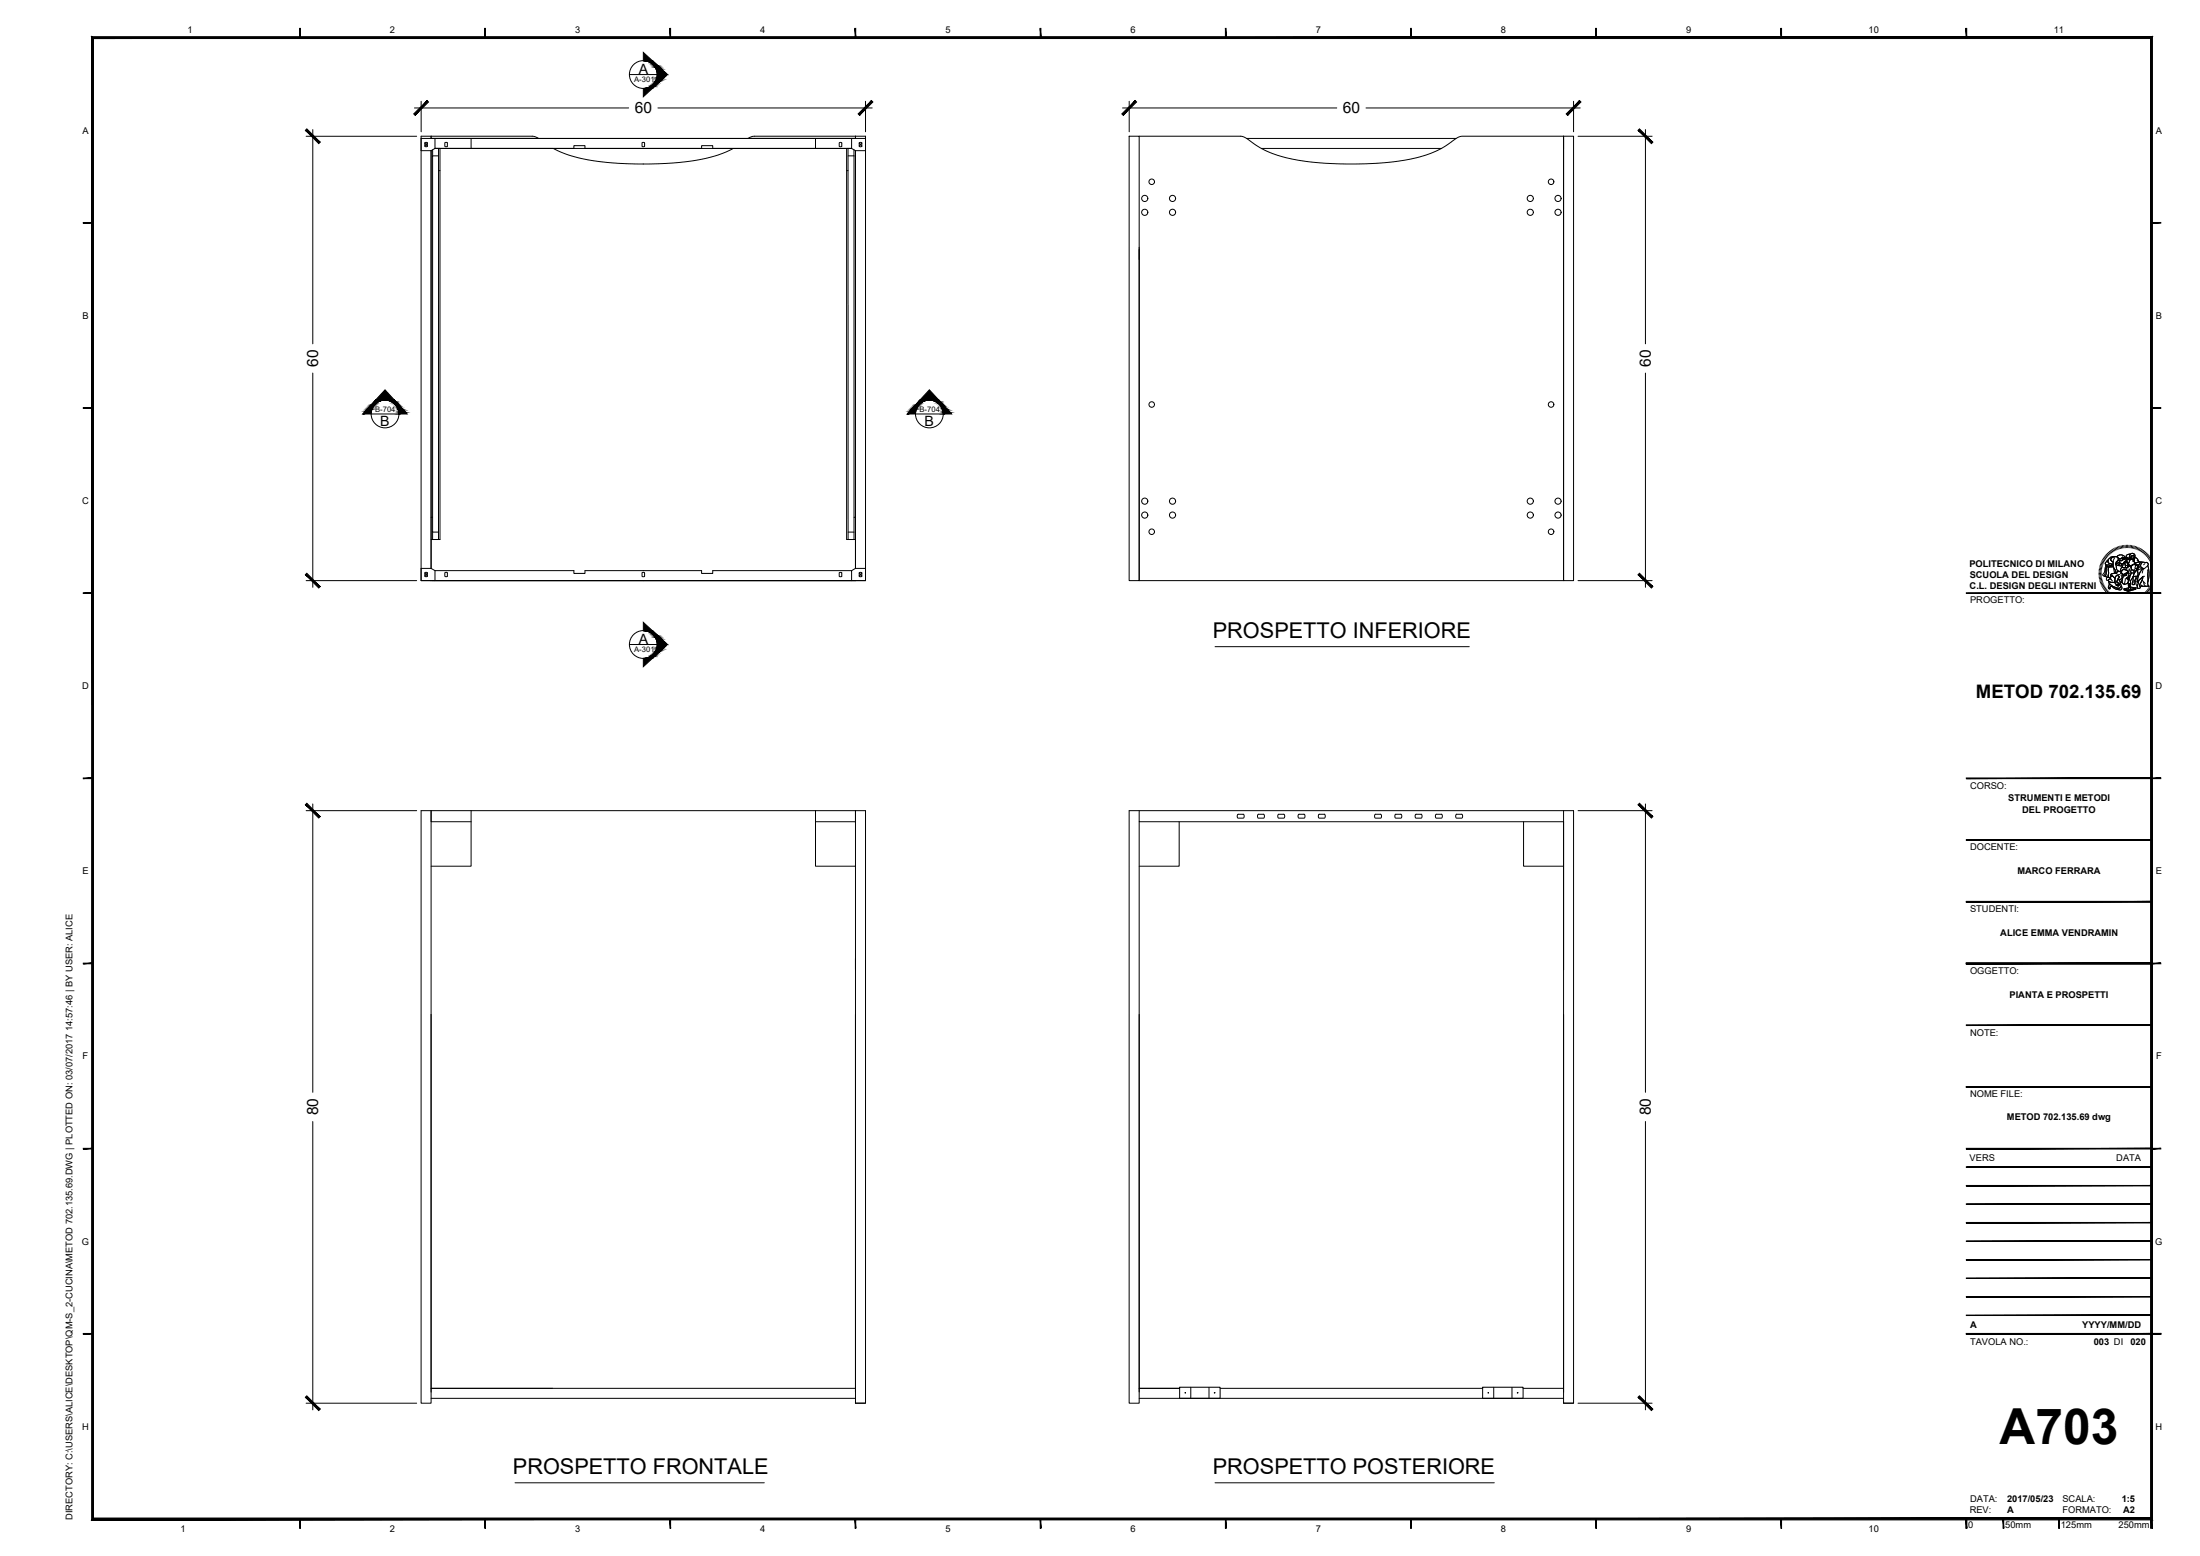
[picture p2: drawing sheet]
<svg xmlns="http://www.w3.org/2000/svg" width="594mm" height="420mm" viewBox="0 0 594 420" stroke-linecap="round" stroke-linejoin="round" font-family="sans-serif">
<!-- layer: A-FURN -->
<g fill="none" stroke="#000" stroke-width=".27">
<path d="M116.4 36.8v.6h29l-1.7-.6h-30v120h120v-120h-30l-1.7 .6h29v-.6M304.9 36.8h2.7v120h-2.7zM307.6 36.8h27.3a9.2 9.2 0 0 1 4.2 2.4 32.4 32.4 0 0 0 15.4 4.6l9.2 .5 8.4-.2a39.2 39.2 0 0 0 17.8-4.4l1.3-.9a7 7 0 0 1 3.7-2h27.3M336.6 37.4h56.6M422.2 36.8h2.7v120h-2.7zM422.2 36.8v120h-114.6v-90M116.4 40.7v112.8M117.5 40.1h31.9a45.2 45.2 0 0 0 18.2 4l9.9 .1 8.7-.7a34.4 34.4 0 0 0 11.8-3.4h32M231 40.7v112.8M340.6 40.1h48.6M113.7 218.9v160h2.7v-160M231 218.9v43"/>
<path d="M233.7 218.9v160h-2.7v-.3M304.9 218.9v160h2.7v-157M424.9 218.9v160h-2.7v-.3M116.4 233.9h10.8v-15h93v15h10.8M318.4 221.9v12h-10.8M411.4 221.9v12h10.8M231 258.9v120h2.7M116.4 273.9v102M231 273.9v102M307.6 273.9v102M422.2 261.9v-40v157h2.7M422.2 273.9v102"/>
<path d="M116.4 377.6h114.6M116.4 374.9h114.6M307.6 377.6h114.6M307.6 374.9h10.9M329.5 374.9h70.9M411.3 374.9h10.9"/>
<circle cx="309.1" cy="53.6" r=".83"/>
<circle cx="309.1" cy="57.3" r=".83"/>
<circle cx="311" cy="49.1" r=".75"/>
<circle cx="316.6" cy="53.6" r=".83"/>
<circle cx="316.6" cy="57.3" r=".83"/>
<circle cx="413.2" cy="57.3" r=".83"/>
<circle cx="413.2" cy="53.6" r=".83"/>
<circle cx="418.8" cy="49.1" r=".75"/>
<circle cx="420.7" cy="57.3" r=".83"/>
<circle cx="420.7" cy="53.6" r=".83"/>
<circle cx="311" cy="109.2" r=".75"/>
<circle cx="418.8" cy="109.2" r=".75"/>
<circle cx="309.1" cy="135.3" r=".83"/>
<circle cx="309.1" cy="139.1" r=".83"/>
<circle cx="316.6" cy="139.1" r=".83"/>
<circle cx="316.6" cy="135.3" r=".83"/>
<circle cx="413.2" cy="139.1" r=".83"/>
<circle cx="413.2" cy="135.3" r=".83"/>
<circle cx="420.7" cy="139.1" r=".83"/>
<circle cx="420.7" cy="135.3" r=".83"/>
<circle cx="311" cy="143.6" r=".75"/>
<circle cx="418.8" cy="143.6" r=".75"/>
</g>
<!-- layer: meccanismi -->
<g fill="none" stroke="#000" stroke-width=".27">
<path d="M114.8 38.5l.6 .1-.1 1-.6-.1zM117.5 37.4v2.7h37.5v-.8h3v.8M120.2 38.5l.6 .1-.1 1-.6-.1zM127.2 37.4v2.7M173.4 38.5l.6 .1v1l-.6-.1zM220.2 37.4v2.7M226.6 38.5l.7 .1-.1 1-.6-.1zM230 37.4v2.7h-1.4v105.6h2.4M232 38.5l.7 .1-.1 1-.6-.1zM116.8 40.5v1.6M117.5 40.1l-1.1 .6h-2.7v-3.3h120v3.3h-2.7l-1-.6h-37.5v-.8h-3v.8M117.5 40.1h1.3v105.6h-2.4"/>
<path d="M117.5 40.1h80.5M118.4 42.1h-1.6v101.6h1.6M118.4 46.1h.4M118.4 40.1v105.6M228.6 46.1h.4M229 40.1v105.6M229 42.1h1.6M230.6 40.5v1.6M230.6 42.1v103.6M116.4 139.7h.4M230.6 139.7h.4M114.8 154.6h.6l-.1 1.1-.6-.1z"/>
<path d="M116.8 143.7v2M117.5 156.8v-2.7h37.5v.7h3v-.7h31.5v.7h3v-.7h37.5v2.7M117.5 154.1l-1.1-.6h-2.7v3.3h120v-3.3h-2.7l-1 .6M120.1 154.6h.7l-.1 1.1-.6-.1zM173.4 154.6l.6 .1v1l-.6-.1zM226.7 154.6l.6 .1-.1 1-.6-.1zM229 143.7h1.6M232.1 154.6l.6 .1-.1 1-.6-.1zM113.7 218.9h13.5M116.4 218.9v3h10.8M220.2 218.9h13.5M231 218.9v3h-10.8"/>
<path d="M304.9 218.9h120M307.6 218.9v3h114.6v-3M334.2 219.9h1.5a.67 .67 0 0 1 0 1h-1.5l-.1-.5zM339.7 219.9h1.5a.65 .65 0 0 1 0 1h-1.5l-.1-.5zM345.2 219.9h1.5a.65 .65 0 0 1 0 1h-1.5l-.2-.4zM350.7 219.9h1.4a.67 .67 0 0 1 0 1h-1.4l-.2-.5zM356.1 219.9h1.5a.65 .65 0 0 1 0 1h-1.5l-.1-.5zM371.3 219.9h1.5a.65 .65 0 0 1 0 1h-1.5l-.1-.4zM376.8 219.9h1.5a.67 .67 0 0 1 0 1h-1.5l-.1-.5zM382.3 219.9h1.4a.65 .65 0 0 1 0 1h-1.4l-.2-.5zM387.7 220l1.5-.1a.65 .65 0 0 1 0 1h-1.4zM393.2 219.9h1.5a.65 .65 0 0 1 0 1h-1.5l-.1-.5z"/>
<path d="M318.5 374.6h11v3h-11zM321.5 374.6v3M326.5 374.6v3M400.4 374.6h10.9v3h-10.9zM403.4 374.6v3M408.3 374.6v3"/>
<circle cx="320.1" cy="376.1" r=".08"/>
<circle cx="328" cy="376.1" r=".08"/>
<circle cx="401.9" cy="376.1" r=".08"/>
<circle cx="409.8" cy="376.1" r=".08"/>
</g>
<!-- layer: G-ANNO-DIM -->
<g fill="none" stroke="#000" stroke-width=".27">
<path d="M82.7 36.8h29.8M84.5 35v57.8M111.9 29.2h57.9M113.7 27.4v8.2M170 20.1h7.5M177.7 29.2h57.8M233.7 27.4v8.2M303.1 29.2h57.9M304.9 27.4v8.2M368.9 29.2h57.8M424.9 27.4v8.2M426.1 36.8h20"/>
<path d="M444.3 35v57.8M84.5 100.7v57.9M100.2 111.8h7.5M247.2 111.8h7.5M444.3 100.7v57.9M82.7 156.8h29.8M426.1 156.8h20M170 174h7.5M328.1 174.6h68.6M82.7 218.9h29.8M84.5 217.1v77.9M426.1 218.9h20"/>
<path d="M444.3 217.1v77.9M84.5 302.8v77.9M444.3 302.8v77.9M82.7 378.9h29.8M426.1 378.9h20M139.1 400.4h67.3M328.1 400.4h75.4"/>
<circle cx="173.7" cy="20.1" r="3.8"/>
<circle cx="104" cy="111.8" r="3.8"/>
<circle cx="251" cy="111.8" r="3.8"/>
<circle cx="173.7" cy="174" r="3.8"/>
</g>
<!-- layer: viti -->
<path d="M114.7 38.6l.7 .9M115.4 38.6l-.7 .9M232 38.6l.7 .9M232.7 38.6l-.7 .9M114.7 154.7l.7 .9M115.4 154.7l-.7 .9M232 154.7l.7 .9M232.7 154.7l-.7 .9" fill="none" stroke="#000" stroke-width=".27"/>
<!-- layer: G-ANNO-DIM -->
<g fill="#000" stroke="#000" stroke-width=".27">
<path d="M173.7 14.2l2.5 2.2h-2.5zM174.1 23.9h2.1zM104 105.3l2.5 2.7h-5.1zM251 105.3l2.5 2.7h-5.1zM173.7 168.1l2.5 2.2h-2.5zM174.1 177.8h2.1z"/>
<path d="M173.7 16.4h2.5zM173.7 16.4h2.5z"/>
<path d="M174.1 16.4l2.1 .1zM174.1 16.4l2.1 .1z"/>
<path d="M174.5 16.5l1.9 .1zM174.5 16.5l1.9 .1z"/>
<path d="M174.9 16.6l1.6 .1zM174.9 16.6l1.6 .1z"/>
<path d="M175.2 16.7l1.5 .2-.2-.2zM175.2 16.7l1.5 .2h-1.1z"/>
<path d="M175.6 16.9l1.3 .2-.2-.2zM175.6 16.9l1.3 .2h-1z"/>
<path d="M175.9 17.1l1.3 .2-.3-.2zM175.9 17.1l1.3 .2h-1z"/>
<path d="M176.2 17.3l1.3 .3-.3-.3zM176.2 17.3l1.3 .3h-1z"/>
<path d="M176.5 17.6l1.3 .3-.3-.3zM176.5 17.6l1.3 .3h-1.1z"/>
<path d="M176.7 17.9l1.5 .4-.4-.4zM176.7 17.9l1.5 .4h-1.2z"/>
<path d="M177 18.3l1.6 .3-.4-.3zM177 18.3l1.6 .3h-1.5z"/>
<path d="M177.1 18.6l1.9 .4-.4-.4zM177.1 18.6l1.9 .4h-1.7z"/>
<path d="M177.3 19l2.1 .4-.4-.4zM177.3 19l2.1 .4h-2z"/>
<path d="M177.4 19.4l2.4 .3-.4-.3zM177.4 19.4l2.4 .3h-2.4z"/>
<path d="M177.4 19.7l2.8 .4-.4-.4zM177.4 19.7l2.8 .4h-2.7z"/>
<path d="M173.7 23.9h2.5zM173.7 23.9h2.5l-2.5 2.2z"/>
<path d="M174.5 23.8h1.7zM174.1 23.9h2.1z"/>
<path d="M174.9 23.7h1.5zM174.5 23.8h1.7z"/>
<path d="M175.2 23.6l1.2 .1 .1-.1zM174.9 23.7l.3-.1 1.2 .1z"/>
<path d="M175.6 23.4l.9 .2 .2-.2zM175.2 23.6l.4-.2 .9 .2z"/>
<path d="M175.9 23.2l.8 .2 .2-.2zM175.6 23.4l.3-.2 .8 .2z"/>
<path d="M176.2 22.9l.7 .3 .3-.3zM175.9 23.2l.3-.3 .7 .3z"/>
<path d="M176.5 22.6l.7 .3 .3-.3zM176.2 22.9l.3-.3 .7 .3z"/>
<path d="M176.7 22.3l.8 .3 .3-.3zM176.7 22.3l.8 .3h-1z"/>
<path d="M177 22l.8 .3 .4-.3zM177 22l.8 .3h-1.1z"/>
<path d="M177.1 21.7l1.1 .3 .4-.3zM177.1 21.7l1.1 .3h-1.2z"/>
<path d="M177.3 21.3l1.3 .4 .4-.4zM177.3 21.3l1.3 .4h-1.5z"/>
<path d="M177.4 20.9l1.6 .4 .4-.4zM177.4 20.9l1.6 .4h-1.7z"/>
<path d="M177.4 20.5l2 .4 .4-.4zM177.4 20.5l2 .4h-2z"/>
<path d="M177.5 20.1l2.3 .4 .4-.4zM177.5 20.1l2.3 .4h-2.4z"/>
<path d="M98 111.8l2.2-.4v.4zM98.3 111.4l-.3 .4 2.2-.4z"/>
<path d="M98.3 111.4l2-.4-.1 .4zM98.7 111l-.4 .4 2-.4z"/>
<path d="M98.7 111l1.7-.4-.1 .4zM99 110.6l-.3 .4 1.7-.4z"/>
<path d="M99 110.6l1.5-.3-.1 .3zM99.4 110.3l-.4 .3 1.5-.3z"/>
<path d="M99.4 110.3l1.3-.4-.2 .4zM99.7 109.9l-.3 .4 1.3-.4z"/>
<path d="M99.7 109.9l1.2-.3-.2 .3zM100 109.6l-.3 .3 1.2-.3z"/>
<path d="M100 109.6l1.2-.3-.3 .3zM100.3 109.3l-.3 .3 1.2-.3z"/>
<path d="M100.3 109.3l1.2-.3-.3 .3zM100.5 109l-.2 .3 1.2-.3z"/>
<path d="M100.5 109l1.3-.3-.3 .3zM100.8 108.7l-.3 .3 1.3-.3z"/>
<path d="M100.8 108.7l1.3-.2-.3 .2zM101 108.5l-.2 .2 1.3-.2z"/>
<path d="M101 108.5l1.4-.1-.3 .1zM101.1 108.4l-.1 .1 1.4-.1z"/>
<path d="M101.1 108.4l1.7-.2zM101.3 108.2l-.2 .2 1.7-.2z"/>
<path d="M101.3 108.2l1.9-.1zM101.4 108.1l-.1 .1 1.9-.1z"/>
<path d="M101.4 108.1l2.2-.1zM101.4 108h2.2z"/>
<path d="M101.4 108h2.6zM101.4 108h2.6z"/>
<path d="M104.4 108h2.1zM104 108h2.5z"/>
<path d="M104.7 108.1h1.9zM104.4 108h2.1z"/>
<path d="M105.1 108.2h1.6zM104.7 108.1h1.9z"/>
<path d="M105.5 108.4l1.2-.2 .1 .2zM105.1 108.2l.4 .2 1.2-.2z"/>
<path d="M105.8 108.5l1-.1 .2 .1zM105.5 108.4l.3 .1 1-.1z"/>
<path d="M106.2 108.7l.8-.2 .2 .2zM105.8 108.5l.4 .2 .8-.2z"/>
<path d="M106.5 109l.7-.3 .2 .3zM106.2 108.7l.3 .3 .7-.3z"/>
<path d="M106.8 109.3l.6-.3 .3 .3zM106.5 109l.3 .3 .6-.3z"/>
<path d="M107 109.6l.7-.3 .2 .3zM106.8 109.3l.2 .3 .7-.3z"/>
<path d="M107.2 109.9l.7-.3 .3 .3zM107 109.6l.2 .3 .7-.3z"/>
<path d="M107.4 110.3l.8-.4 .3 .4zM107.2 109.9l.2 .4 .8-.4z"/>
<path d="M107.5 110.6l1-.3 .4 .3zM107.4 110.3l.1 .3 1-.3z"/>
<path d="M107.6 111l1.3-.4 .3 .4zM107.5 110.6l.1 .4 1.3-.4z"/>
<path d="M107.7 111.4l1.5-.4 .4 .4zM107.6 111l.1 .4 1.5-.4z"/>
<path d="M107.7 111.8l1.9-.4 .3 .4zM107.7 111.4v.4l1.9-.4z"/>
<path d="M245 111.8l2.2-.4v.4zM245.3 111.4l-.3 .4 2.2-.4z"/>
<path d="M245.3 111.4l2-.4-.1 .4zM245.7 111l-.4 .4 2-.4z"/>
<path d="M245.7 111l1.7-.4-.1 .4zM246 110.6l-.3 .4 1.7-.4z"/>
<path d="M246 110.6l1.5-.3-.1 .3zM246.4 110.3l-.4 .3 1.5-.3z"/>
<path d="M246.4 110.3l1.3-.4-.2 .4zM246.7 109.9l-.3 .4 1.3-.4z"/>
<path d="M246.7 109.9l1.2-.3-.2 .3zM247 109.6l-.3 .3 1.2-.3z"/>
<path d="M247 109.6l1.2-.3-.3 .3zM247.3 109.3l-.3 .3 1.2-.3z"/>
<path d="M247.3 109.3l1.2-.3-.3 .3zM247.5 109l-.2 .3 1.2-.3z"/>
<path d="M247.5 109l1.3-.3-.3 .3zM247.8 108.7l-.3 .3 1.3-.3z"/>
<path d="M247.8 108.7l1.3-.2-.3 .2zM248 108.5l-.2 .2 1.3-.2z"/>
<path d="M248 108.5l1.4-.1-.3 .1zM248.1 108.4l-.1 .1 1.4-.1z"/>
<path d="M248.1 108.4l1.7-.2zM248.2 108.2l-.1 .2 1.7-.2z"/>
<path d="M248.2 108.2l2-.1zM248.3 108.1l-.1 .1 2-.1z"/>
<path d="M248.3 108.1l2.3-.1zM248.4 108h2.2z"/>
<path d="M248.4 108h2.6zM248.4 108h2.6z"/>
<path d="M251.4 108h2.1zM251 108h2.5z"/>
<path d="M251.7 108.1h1.9zM251.4 108h2.1z"/>
<path d="M252.1 108.2h1.6zM251.7 108.1h1.9z"/>
<path d="M252.5 108.4l1.2-.2 .1 .2zM252.1 108.2l.4 .2 1.2-.2z"/>
<path d="M252.8 108.5l1-.1 .2 .1zM252.5 108.4l.3 .1 1-.1z"/>
<path d="M253.2 108.7l.8-.2 .2 .2zM252.8 108.5l.4 .2 .8-.2z"/>
<path d="M253.5 109l.7-.3 .2 .3zM253.2 108.7l.3 .3 .7-.3z"/>
<path d="M253.8 109.3l.6-.3 .2 .3zM253.5 109l.3 .3 .6-.3z"/>
<path d="M254 109.6l.6-.3 .3 .3zM253.8 109.3l.2 .3 .6-.3z"/>
<path d="M254.2 109.9l.7-.3 .3 .3zM254 109.6l.2 .3 .7-.3z"/>
<path d="M254.4 110.3l.8-.4 .4 .4zM254.2 109.9l.2 .4 .8-.4z"/>
<path d="M254.5 110.6l1.1-.3 .3 .3zM254.4 110.3l.1 .3 1.1-.3z"/>
<path d="M254.6 111l1.3-.4 .3 .4zM254.5 110.6l.1 .4 1.3-.4z"/>
<path d="M254.7 111.4l1.5-.4 .4 .4zM254.6 111l.1 .4 1.5-.4z"/>
<path d="M254.7 111.8l1.9-.4 .3 .4zM254.7 111.4v.4l1.9-.4z"/>
<path d="M173.7 177.8h2.5zM173.7 177.8h2.5l-2.5 2.2z"/>
<path d="M173.7 170.3h2.5zM173.7 170.3h2.5z"/>
<path d="M174.1 170.3l2.1 .1zM174.1 170.3l2.1 .1z"/>
<path d="M174.5 170.4l1.9 .1zM174.5 170.4l1.9 .1z"/>
<path d="M174.5 177.7h1.7zM174.1 177.8h2.1z"/>
<path d="M174.9 170.5l1.6 .1zM174.9 170.5l1.6 .1z"/>
<path d="M174.9 177.6h1.5zM174.5 177.7h1.7z"/>
<path d="M175.2 170.6l1.5 .2-.2-.2zM175.2 170.6l1.5 .2h-1.1z"/>
<path d="M175.2 177.5l1.2 .1 .1-.1zM174.9 177.6l.3-.1 1.2 .1z"/>
<path d="M175.6 170.8l1.3 .2-.2-.2zM175.6 170.8l1.3 .2h-1z"/>
<path d="M175.6 177.3l.9 .2 .2-.2zM175.2 177.5l.4-.2 .9 .2z"/>
<path d="M175.9 171l1.3 .3-.3-.3zM175.9 171l1.3 .3h-1z"/>
<path d="M175.9 177.1l.8 .2 .2-.2zM175.6 177.3l.3-.2 .8 .2z"/>
<path d="M176.2 171.3l1.3 .2-.3-.2zM176.2 171.3l1.3 .2h-1z"/>
<path d="M176.2 176.8l.7 .3 .3-.3zM175.9 177.1l.3-.3 .7 .3z"/>
<path d="M176.5 171.5l1.3 .3-.3-.3zM176.5 171.5l1.3 .3h-1.1z"/>
<path d="M176.5 176.5l.7 .3 .3-.3zM176.5 176.5l.7 .3h-1z"/>
<path d="M176.7 171.8l1.5 .4-.4-.4zM176.7 171.8l1.5 .4h-1.2z"/>
<path d="M176.7 176.2l.8 .3 .3-.3zM176.7 176.2l.8 .3h-1z"/>
<path d="M177 172.2l1.6 .3-.4-.3zM177 172.2l1.6 .3h-1.5z"/>
<path d="M177 175.9l.8 .3 .4-.3zM177 175.9l.8 .3h-1.1z"/>
<path d="M177.1 172.5l1.9 .4-.4-.4zM177.1 172.5l1.9 .4h-1.7z"/>
<path d="M177.1 175.6l1.1 .3 .4-.3zM177.1 175.6l1.1 .3h-1.2z"/>
<path d="M177.3 172.9l2.1 .4-.4-.4zM177.3 172.9l2.1 .4h-2z"/>
<path d="M177.3 175.2l1.3 .4 .4-.4zM177.3 175.2l1.3 .4h-1.5z"/>
<path d="M177.4 173.3l2.4 .3-.4-.3zM177.4 173.3l2.4 .3h-2.4z"/>
<path d="M177.4 174.8l1.6 .4 .4-.4zM177.4 174.8l1.6 .4h-1.7z"/>
<path d="M177.4 173.6l2.8 .4-.4-.4zM177.4 173.6l2.8 .4h-2.7z"/>
<path d="M177.4 174.4l2 .4 .4-.4zM177.4 174.4l2 .4h-2z"/>
<path d="M177.5 174l2.3 .4 .4-.4zM177.5 174l2.3 .4h-2.4z"/>
</g>
<!-- layer: G-ANNO-LOGO -->
<g fill="none" stroke="#000" stroke-width=".27">
<path d="M566.8 154.8h.6M566.8 154.5h.6M566.8 154.1l.7 .1M566.8 153.8l.7 .1M566.9 153.4l.7 .1M567 153.1l.6 .1M567.1 152.7l.6 .2M567.2 152.4l.6 .2M567.3 152l.6 .3M567.4 151.7l.6 .3M567.4 155.2h-.6M567.5 155.5h-.7"/>
<path d="M567.5 155.8l-.7 .1M567.5 156.1l-.6 .2M567.6 151.4l.6 .3M567.6 156.5l-.6 .1M567.7 156.8l-.7 .2M567.7 151.1l.6 .3M567.8 157.1l-.7 .2M567.9 157.4l-.6 .2M567.9 150.8l.6 .3M568 157.7l-.6 .3M568.1 150.5l.6 .4M568.2 158l-.6 .3"/>
<path d="M568.3 158.3l-.6 .3M568.3 150.2l.6 .4M568.5 158.6l-.6 .3M568.6 149.9l.5 .5M568.6 152.5l1.4 .3 .6-.4v.2a.31 .31 0 0 1 0 .5 .31 .31 0 0 1-.5 0h-.1a1.03 1.03 0 0 1-1.4-.5zM568.7 152.5v.4M568.7 158.8l-.6 .4M568.8 149.6l.5 .5M568.8 153l-.2 .5-.2 1.3-.3 .7 .4 .2M568.9 159.1l-.6 .4M568.9 151.5l.4-.3-.1 .5 .2 .3 1.1 .4-.5 .4-1.2-.2-.3-.5zM569.1 149.4l.4 .5"/>
<path d="M569.1 159.3l-.6 .5M569.1 153l.4 .1-.2 .4v2.3l-.3 .1-.5-.3 .2-.8 .1-1.2zM569.1 153l-.3 .6-.1 1.5-.2 .6 .7 .2M569.3 151.2l-.8 .8v.3l.3 .3h.8a.51 .51 0 0 0 .8-.1l.2-.1M569.3 159.6l-.5 .4M569.3 149.1l.5 .6M569.3 156.6l.2 .4 .4 .2 1.2-.1M569.4 151l.6-.6 1.3-.1-1.1 .4a.65 .65 0 0 0 .4 1l-.1 .7-1-.3-.3-.4zM569.5 157v.5l.7 .6 2 .9M569.5 157l.5 .2 .8 .1a.32 .32 0 0 1 .4 0 .32 .32 0 0 1 .1 .4l.2 .2v.2l.2-.2 .3 .3-.2-.5 .4 .4-.2-.4 .4 .1-.8-.7 .3-.7 .4 .2 .5 1.5-.2 .5-.2 .2h-.6l-1.3-.5-.9-.7zM569.5 159.8l-.5 .5M569.5 153.1l1.2-.1 .6 1.2-.1 .5-1.2 .4v.4l.2 .1-.2 .1a.25 .25 0 0 1-.1 .4 .25 .25 0 0 1-.4-.2l-.2-.4v-2z"/>
<path d="M569.5 153.1l-.2 .6v2.1M569.6 148.9l.4 .5M569.6 157.6l.9 .7 1.3 .5h.6l.4-.6 .1 .8-.3 .3-1.2-.2-1.3-.8-.4 .3 .2 .2-.1 .2h-.3l-.2-.4zM569.6 157.6l-.3 .9 .3 .5 .3-.2-.2-.2 .4-.3 1.3 .8 1.3 .2 .3-.3-.2-.8M569.8 156.1l-.7-.2-.3 .2v.5l.3 .1 .5-.3h.4l.5 .5M569.9 148.7l.4 .5M570 155.7l.4-.2 .1 .1a.81 .81 0 0 1 .6 1v.5l-.2 .2-.9-.1-.5-.2-.2-.4 .7-.2-.2-.3zM570 155.1l1.2-.4 .3 .1 .2-.4 .5-.1 .7 .3 .4 1.1-.2 .4-.9 .5-.3-.2 .4-.5-.2-.3-.5-.3-.5 .8-.7-.6h-.4zM570.2 148.5l.3 .6M570.3 150.6l1.3-.2a.89 .89 0 0 1-.1 1.5l-.3 .4 .4 1.4 .6 .6-.5 .1-.3 .4-.2-.2 .1-.4-.6-1.2-.1-1.3-.3-.1a.54 .54 0 0 1-.3-.5 .54 .54 0 0 1 .3-.5zM570.4 155.4l.7 .7M570.4 155.5l-.5 .4 .1 .5"/>
<path d="M570.5 148.3l.3 .6M570.7 153h-2l-.4 1.5-.5 .7 .3 .3M570.8 148.1l.3 .6M570.8 153.4l.2 1.4M571 150.6l-.4 .8v1.2l.7 1.6-.1 .4 .3 .2 .2-.4 .5-.1-.6-.4-.4-1.6 .8-1.3-.4-.6h-1.6l-.7 .6-.1 .7 .2 .3 1.1 .4M571.1 148l.3 .6M571.2 154.7l-1.1 .3-.1 .5 .2 .1M571.3 150.3l-1.1 .4a.53 .53 0 0 0-.1 .6 .53 .53 0 0 0 .5 .3M571.4 147.8l.3 .6M571.5 155.5l.2-.1 .6 .4-.7 1.3 .8 .7-.4-.1 .1 .5-.3-.5 .2 .6-.3-.4-.2 .2v-.2l-.4-.6v-1.1zM571.5 152.2l.8-.3 .3 .2-.4 .1 .2 .5h-.6zM571.5 151.6l1-.3-.1 .5-1.1 .5z"/>
<path d="M571.6 152.2l.2 .5h.6M571.7 150.4l.7-.6 1 .2 .3 .4-.1 .3-.5-.3-.4 .4-.7-.1M571.8 147.7l.2 .6M571.8 150.1l.6-.3h.6l.5 .3 .3 .4-.3 .2-.4-.3v.2l-.7 .3-.7-.5zM572 150.7l.6 .2 .6-.5 .3 .2-.2 .6-.4 .2-.5-.2-.5 .2zM572.1 147.6l.2 .6M572.2 154.3l.6 .2 .4 .6 .1 .7-.4 .4M572.3 156.6l.5 1.6-.4 .6h-.6M572.3 152.2h.8l-.2 .1v.4l-.3 .1-.4-.2zM572.3 151.9l.3 .2M572.4 151.6v.2l-1.1 .5M572.4 155.1l-.8 .2"/>
<path d="M572.4 147.5l.2 .6M572.5 151.3l-.4 .5M572.6 154.8l.7 .5M572.7 152.1l-.4 .1-.1 .4 .5 .2 .2-.5 .2-.1-.6 .1M572.7 155.3l.3 .5-.2 .4-.5 .4-.4-.2M572.8 154.5v-.3l.6-.4 1 .2 .2 .7-1.4 .4 .6 .4 .4-.3 .5-.7-.3-.5-1.1-.2-.5 .7-.2-.1 .2-1.1 .3-.2 .2 .2h1.1l.5-.4v-.3l.6 .2 .1 1-.3 .5 .2 .6-.3 .5-.4 .1-.2 .6h-.4l.3 .3 .3-.1-.1 .4 .2-.2-.2 1.1-1.1 .2-.8-.7 .3-.6 .2-1.1M572.8 147.4l.1 .6M572.8 154.2l.6-.4h.6l.5 .5a.32 .32 0 0 1 0 .4 .32 .32 0 0 1-.4 .1l-1 .4zM572.8 157.1l.8 .7M573 151.2v.1M573.1 150.8l.2 .1M573.1 153.1l-.4 .6-.1 .7"/>
<path d="M573.1 156.5v.9M573.1 147.3l.1 .7M573.1 150.9h.1M573.2 155.1l1.2-.4-.2 .5-.4 .3zM573.2 155.9l-.2 .9-.5 .5M573.5 151l.4-.2 .4 .2v-.2l.2 .4-.4 .1zM573.5 151.9l.3-.2h.6l.5 1.2-.1 .2-.3-.2 .1-.8-.6-.4-.3 .3 .2 1.3h-.6l-.3-.3zM573.5 147.3l.1 .6M573.5 150.7l-.2 .5-.4 .2-.5-.2-.5 .2M573.6 159l2-.4 1.1 .2-2 .6zM573.6 159l1.1 .4v.3l-1.1-.4zM573.8 151.8l.4-.1 .4 .4v.9l-.2 .3h-.5z"/>
<path d="M573.8 147.2l.1 .7M573.9 150.8l.1-.3h.4l.4 .4-.3 .3M573.9 155.3h.1M573.9 156.2l-.3 1.6 1-.2M573.9 150.6h.6l.2 .4-.2 .2-.2-.4h-.4zM574 154.9l.1 .1M574 155.2l.1 .1M574.1 155h-.1M574.1 152h.1M574.2 152l-.2 .1M574.2 147.2v.7M574.3 151l-.4-.2-.4 .2 .6 .3 .4-.1-.2-.4v.2"/>
<path d="M574.3 156l.3 .1 .2-.6 .4-.1-.4 1.3v-.4l-.3 .1zM574.3 153.3v.7M574.4 154.8l-.2 .4-.4 .3-.4-.3M574.4 151.8l.2 .3-.1 .1M574.5 152l-.3-.3-.4 .2 .2 1-.2 .4h-.5l-.2-.3 .3-1 .3-.3 .5-.1 .4 .3 .4 1-.3 .1-.2-.3M574.5 147.2v.7M574.6 152.3l-.2 .1M574.6 152.1l.1 .3a.44 .44 0 0 1-.3 .4 .44 .44 0 0 1-.5-.2M574.6 153l-.2 .3h-.5M574.7 159.4l2-.6v.3l-2 .6zM574.7 159.4v.3M574.7 151h.2l.1 .4-.2 .8"/>
<path d="M574.8 155.6h.1M574.8 156.2l-.1 .5 .2-.2M574.8 150.6l.1 .4M574.9 152.6l-.2-.5 .3-.4v-.6l-.3-.1v-.3l-.5-.3-.1-.2 .3-.4 .5-.2a.21 .21 0 0 1 .4 .1 .2 .2 0 0 1-.2 .3v1.2l.2-.1v-.4l.3 .3 .5-.1-.1 .6 .2-.1 .2 .4a.26 .26 0 0 1 .2 .3 .26 .26 0 0 1-.3 .3l-.8 .4M574.9 147.2v.7M575 155.9l-.2 .3v-.3M575 153.6l-.2 1.4M575 152.8l.4 .2M575 157.6h.2l.2 1-.3-.5-.4 .7zM575.1 154.8l-.4 .3v.5M575.2 155.4l-.4 .2-.2 .5h-.4l.3 .3 .3-.1M575.2 153.7l-.4 .8"/>
<path d="M575.3 147.2l-.1 .7M575.3 149.7h-.8l-.3 .4v.3M575.3 149.6l.7-.1 .5 .5v.7l-.4 .9v-.7l.3-.4-.3-.6-.6 .2-.2 1-.2 .1-.1-.8zM575.3 149.6l.7-.2 .5 .6v.7l-.4 .9v-.7l.3-.5-.3-.5-.5 .2-.3 1-.2 .1-.1-.8zM575.4 150.7l.2 .3 .5-.1M575.5 152.8l1-.4 .9 .2 .2 .3-.2 .6-.7 .7-.5 .1-.7-.8zM575.5 150.4l.3 .1M575.5 150.1l.6-.2 .3 .6-.3 .4-.6 .1-.2-.3zM575.5 154.8l.9-.2-.5 1.3-.6 .9-.1 .9a.37 .37 0 0 0-.3 .1 .37 .37 0 0 0-.1 .4l-.2-.9zM575.5 154.8l-.9 2.5 .2 .9 .4-.6 .2 1.4-.3-.9-.4 1 .1-.9M575.6 150.9h.1M575.6 153.8l-.2 .4 .1 .6 .9-.2 .5-.6"/>
<path d="M575.6 147.3l-.1 .7M575.6 150.5h.1M575.7 150.8h.1M576 147.4l-.2 .6M576 150.6l.2 .1M576 150.6v.1M576.1 155.7h.2a.38 .38 0 0 1 .5 .1 .38 .38 0 0 1-.1 .5l-.4 .7 .2 .7-.7 .1zM576.2 151.4l.4 .7M576.3 153.9h.1M576.3 147.4l-.2 .7M576.4 152.3l.9-.5 .9-.1-.7 1zM576.4 154.6l-.5 1.3-.6 .9-.1 .9"/>
<path d="M576.5 153.8l-.3 .1M576.5 150.4l.7 .6 .5 .7-.4 .1a.6 .6 0 0 1-.7 .2 .6 .6 0 0 1-.4-.6zM576.5 150.4l.6 .5 .3 .5M576.5 154.1l-.1 .1M576.7 147.5l-.2 .7M576.7 158.8v.3l-2 .6-1.1-.4v-.3l1.1 .4 2-.6a5.9 5.9 0 0 0-3.1 .2M576.8 155.7l-.1 .7-.4 .5 .2 .8-.3 .2-.5-.2 .3-1.9M577 147.7l-.2 .6M577 153.8h.3l-.1 1.8-1.2 .1 .4-1.1zM577.1 153.5l-.1 .4M577.1 152.5l.3 .1 .2 .3M577.1 151.3l.5 .4"/>
<path d="M577.2 155.6l-1.2 .1M577.2 157l-.1 .2 .3 .2M577.3 147.8l-.2 .6M577.3 153.8v1.7l-.6 1.4 .2 1 .3 .3M577.5 156.7l1.1-1-.1 .9-.7 1.3 .2 .7-.3 .3h-.6v-.2zM577.5 152.7l.4-.6 .4-.4 1.4 .2 .4 .5-.3 .5-1.1 .8-.5-.2-.6-.6M577.6 152.9l-1 1.3h-.4l-.6-.4v-.8l.3-.4 .7-.1 .2 .2-.3 .4 .1 .5 .6-.4-.1-.7-1.1-.1-.5 .4v.5M577.6 154.5v.5M577.7 147.9l-.3 .6M578 148.1l-.3 .6M578 153.7l-.8 .1M578.1 157.9l.6 .4"/>
<path d="M578.3 148.3l-.4 .5M578.3 151.7l-1.1 .2-.9 .4M578.5 156.7l.8 .9M578.5 153.7l-.9 1.6-.5 1.8 1.5-1.4 .5-.1M578.6 151.8l-.5 .6v.5l.3 .4 .6 .2M578.6 151.8l.7 .2 .3-.2 .5 .4-.1 .5 .3 1.5v1.5l-.3 1.8 .2 .8h-1.9a.47 .47 0 0 1-.6-.3 .47 .47 0 0 1 .4-.6l.5-1.7-1.5 1.4 .5-1.8a1.99 1.99 0 0 1 1.3-1.7l-.8-.7 .1-.6zM578.6 148.4l-.4 .6M578.6 155.7l-.1 .9-.7 1.3 .2 .7-.4 .3h-.5v-.2l.4-2M578.7 153.7l-.2 1M578.9 157.2l.1 .7 .5 .4M578.9 148.6l-.4 .6M579.1 152.2l-.2 .3"/>
<path d="M579.2 148.9l-.5 .5M579.2 159.9l.5 .5M579.4 159.7l.5 .5M579.4 149.1l-.4 .5M579.7 159.5l.5 .4M579.7 149.3l-.5 .5M579.9 159.2l.5 .4M579.9 153.9l.1 3.3M580 149.6l-.5 .5M580 152.7l.3 2.5-.3 2.4 .2 .7-2.4-.1M580.1 159l.5 .4M580.2 149.8l-.5 .5"/>
<path d="M580.2 158.7l.6 .4M580.4 158.4l.6 .4M580.4 150.1l-.5 .4M580.6 158.1l.6 .4M580.6 150.4l-.5 .4M580.7 157.8l.6 .3M580.8 150.7l-.5 .4M580.9 157.5l.6 .3M581 157.3l.6 .2M581 151l-.6 .3M581.1 156.9l.6 .2M581.2 156.6l.6 .2"/>
<path d="M581.2 151.3l-.6 .3M581.2 156.3l.7 .1M581.3 156l.7 .1M581.3 155.7h.7M581.4 151.6l-.7 .3M581.4 155.3l.7 .1M581.4 155.1h.7M581.5 152l-.6 .2M581.6 152.3l-.6 .2M581.7 152.6l-.6 .2M581.8 153l-.6 .1M581.9 153.3l-.6 .2"/>
<path d="M582 153.7l-.7 .1M582 154l-.7 .1M582.1 154.4h-.7M582.1 154.7l-.7 .1M569.7 160l-.4 .5M570 160.3l-.5 .5M570.2 160.5l-.4 .5M570.5 160.6l-.4 .6M570.8 160.8l-.4 .6M571.1 161l-.4 .6M571.3 161.1l-.3 .6M571.6 161.3l-.2 .6"/>
<path d="M571.9 161.4l-.2 .6M572.2 161.5l-.2 .6M572.6 161.6l-.2 .6M572.9 161.7l-.2 .6M573.2 161.7l-.1 .7M573.5 161.8l-.1 .7M573.8 161.8v.7M574.2 161.8l-.1 .7M574.5 161.8v.7M574.8 161.8l.1 .7M575.1 161.8l.1 .7M575.5 161.8l.1 .6"/>
<path d="M575.8 161.7l.1 .7M576.1 161.6l.2 .7M576.4 161.5l.2 .7M576.7 161.5l.2 .6M577 161.3l.3 .7M577.3 161.2l.3 .6M577.6 161.1l.3 .6M577.9 160.9l.3 .6M578.2 160.7l.3 .6M578.4 160.6l.4 .5M578.7 160.4l.4 .5M579 160.2l.4 .5"/>
</g>
<!-- layer: G-ANNO-TTLB -->
<g fill="#fff" stroke="#fff" stroke-width=".27">
<path d="M556 160.2l30.7 4.3-5.7-4.3zM556 160.2l30.7 4.3h-30.7z"/>
<path d="M581 145.6h5.7l-5.7 14.6zM586.7 145.6l-5.7 14.6 5.7 4.3z"/>
</g>
<path d="M556 160.2h25v-14.6h5.7v18.9h-30.7z" fill="none" stroke="#fff" stroke-width=".27"/>
<g fill="#000" stroke="#000" stroke-width=".27">
<path d="M80.9 7.7l.2 2.5v-2.5zM80.9 7.7l.2 2.5h-.2z"/>
<path d="M130.9 7.7l.2 2.5v-2.5zM130.9 7.7l.2 2.5h-.2z"/>
<path d="M180.9 7.7l.2 2.5v-2.5zM180.9 7.7l.2 2.5h-.2z"/>
<path d="M230.9 7.7l.2 2.5v-2.5zM230.9 7.7l.2 2.5h-.2z"/>
<path d="M280.9 7.7l.2 2.5v-2.5zM280.9 7.7l.2 2.5h-.2z"/>
<path d="M330.9 7.7l.2 2.5v-2.5zM330.9 7.7l.2 2.5h-.2z"/>
<path d="M380.9 7.7l.2 2.5v-2.5zM380.9 7.7l.2 2.5h-.2z"/>
<path d="M430.9 7.7l.2 2.5v-2.5zM430.9 7.7l.2 2.5h-.2z"/>
<path d="M480.9 7.7l.2 2.5v-2.5zM480.9 7.7l.2 2.5h-.2z"/>
<path d="M530.9 7.7l.2 2.5v-2.5zM530.9 7.7l.2 2.5h-.2z"/>
<path d="M25.2 10.4h555.5l.5-.5zM24.8 9.9h556.4l-556 .5zM24.8 9.9l.4 400v-399.5zM24.8 9.9l.4 400-.4 .5zM25.2 409.9l-.4 .5 555.9-.5zM24.8 410.4l555.9-.5 .5 .5zM580.7 10.4v399.5l.5 .5zM580.7 10.4l.5-.5v400.5z"/>
<path d="M22.5 60.3h2.5v-.2zM22.5 60.1h2.5l-2.5 .2z"/>
<path d="M581 60.3h2.5v-.2zM581 60.1h2.5l-2.5 .2z"/>
<path d="M22.5 110.3h2.5v-.2zM22.5 110.1h2.5l-2.5 .2z"/>
<path d="M581 110.3h2.5v-.2zM581 110.1h2.5l-2.5 .2z"/>
<path d="M22.5 160.3h2.5v-.2zM22.5 160.1h2.5l-2.5 .2z"/>
<path d="M531 160.3h50v-.2zM531 160.1h50l-50 .2z"/>
<path d="M581 160.3h2.5v-.2zM581 160.1h2.5l-2.5 .2z"/>
<path d="M22.5 210.3h2.5v-.2zM22.5 210.1h2.5l-2.5 .2z"/>
<path d="M531 210.3h50v-.2zM531 210.1h50l-50 .2z"/>
<path d="M581 210.3h2.5v-.2zM581 210.1h2.5l-2.5 .2z"/>
<path d="M531 226.9h50v-.2zM531 226.7h50l-50 .2z"/>
<path d="M531 243.4v.2l50-.2zM531 243.6l50-.2v.2z"/>
<path d="M531 243.6h50v-.2zM531 243.4h50l-50 .2z"/>
<path d="M22.5 260.2h2.5v-.1zM22.5 260.1h2.5l-2.5 .1z"/>
<path d="M531 260.1v.1l50-.1zM531 260.2l50-.1v.1z"/>
<path d="M531 260.1v.1l50-.1zM531 260.2l50-.1v.1z"/>
<path d="M531 276.7v.2l50-.2zM531 276.9l50-.2v.2z"/>
<path d="M531 260.1v.1l50-.1zM531 260.2l50-.1v.1z"/>
<path d="M531 260.1v.1l50-.1zM531 260.2l50-.1v.1z"/>
<path d="M581 260.2h2.5v-.1zM581 260.1h2.5l-2.5 .1z"/>
<path d="M531 293.4v.2l50-.2zM531 293.6l50-.2v.2z"/>
<path d="M531 293.4v.2l50-.2zM531 293.6l50-.2v.2z"/>
<path d="M22.5 310.3h2.5v-.2zM22.5 310.1h2.5l-2.5 .2z"/>
<path d="M531 315.1h50zM531 315.2l50-.1z"/>
<path d="M531 310.1v.2l50-.2zM531 310.3l50-.2v.2z"/>
<path d="M581 310.3h2.5v-.2zM581 310.1h2.5l-2.5 .2z"/>
<path d="M531 335.1h50zM531 335.2l50-.1z"/>
<path d="M531 330.1h50zM531 330.2l50-.1z"/>
<path d="M531 325.1h50zM531 325.2l50-.1z"/>
<path d="M531 320.1h50zM531 320.2l50-.1z"/>
<path d="M531 355.1h50zM531 355.2l50-.1z"/>
<path d="M531 350.1h50zM531 350.2l50-.1z"/>
<path d="M531 345.1h50zM531 345.2l50-.1z"/>
<path d="M531 340.1h50zM531 340.2l50-.1z"/>
<path d="M22.5 360.2h2.5v-.1zM22.5 360.1h2.5l-2.5 .1z"/>
<path d="M531 360.1v.1l50-.1zM531 360.2l50-.1v.1z"/>
<path d="M531 360.1v.1l50-.1zM531 360.2l50-.1v.1z"/>
<path d="M581 360.2h2.5v-.1zM581 360.1h2.5l-2.5 .1z"/>
<path d="M581 360.2h2.5v-.1zM581 360.1h2.5l-2.5 .1z"/>
<path d="M581 360.2h2.5v-.1zM581 360.1h2.5l-2.5 .1z"/>
<path d="M80.9 410.2l.2 2.5v-2.5zM80.9 410.2l.2 2.5h-.2z"/>
<path d="M130.9 410.2l.2 2.5v-2.5zM130.9 410.2l.2 2.5h-.2z"/>
<path d="M180.9 410.2l.2 2.5v-2.5zM180.9 410.2l.2 2.5h-.2z"/>
<path d="M230.9 410.2l.2 2.5v-2.5zM230.9 410.2l.2 2.5h-.2z"/>
<path d="M280.9 410.2l.2 2.5v-2.5zM280.9 410.2l.2 2.5h-.2z"/>
<path d="M330.9 410.2l.2 2.5v-2.5zM330.9 410.2l.2 2.5h-.2z"/>
<path d="M380.9 410.2l.2 2.5v-2.5zM380.9 410.2l.2 2.5h-.2z"/>
<path d="M430.9 410.2l.2 2.5v-2.5zM430.9 410.2l.2 2.5h-.2z"/>
<path d="M480.9 410.2l.2 2.5v-2.5zM480.9 410.2l.2 2.5h-.2z"/>
<path d="M530.9 410.2v2.5h.2zM530.9 410.2h.2v2.5z"/>
<path d="M530.9 410.2l.2 2.5v-2.5zM530.9 410.2l.2 2.5h-.2z"/>
<path d="M540.9 410.2l.2 2.5v-2.5zM540.9 410.2l.2 2.5h-.2z"/>
<path d="M555.9 410.2l.2 2.5v-2.5zM555.9 410.2l.2 2.5h-.2z"/>
<path d="M580.7 410.2l.5 2.5v-2.5zM580.7 410.2l.5 2.5h-.5z"/>
</g>
<!-- layer: 0 -->
<g fill="#000" stroke="#000" stroke-width=".27">
<path d="M82.5 35.2l3.6 3.6 .4-.4zM82.5 35.2l.4-.4 3.6 3.6z"/>
<path d="M115.3 27.2l-3.2 3.9 3.6-3.6zM111.7 30.8l3.6-3.6-3.2 3.9z"/>
<path d="M231.7 30.8l.4 .3 3.2-3.9zM235.3 27.2l.4 .3-3.6 3.6z"/>
<path d="M306.5 27.2l-3.2 3.9 3.6-3.6zM306.5 27.2l-3.2 3.9-.4-.3z"/>
<path d="M426.5 27.2l-3.6 3.6 .4 .3zM426.5 27.2l.4 .3-3.6 3.6z"/>
<path d="M442.3 35.2l3.6 3.6 .4-.4zM442.3 35.2l.4-.4 3.6 3.6z"/>
<path d="M82.9 154.8l-.4 .4 4 3.2zM82.5 155.2l4 3.2-.4 .4z"/>
<path d="M442.7 154.8l-.4 .4 4 3.2zM442.3 155.2l4 3.2-.4 .4z"/>
<path d="M82.5 217.3l3.6 3.6 .4-.4zM82.9 216.9l3.6 3.6-4-3.2z"/>
<path d="M442.3 217.3l3.6 3.6 .4-.4zM442.7 216.9l3.6 3.6-4-3.2z"/>
<path d="M82.9 376.9l-.4 .4 4 3.2zM82.5 377.3l4 3.2-.4 .4z"/>
<path d="M442.7 376.9l-.4 .4 4 3.2zM442.3 377.3l4 3.2-.4 .4z"/>
</g>
<!-- layer: G-ANNO-DIM -->
<g fill="#fff" stroke="#fff" stroke-width=".27">
<path d="M82.6 94.3v4.9h3.7zM82.6 94.3h3.7v4.9z"/>
<path d="M171.3 27.3v3.7l4.9-3.7zM171.3 31l4.9-3.7v3.7z"/>
<path d="M362.5 27.3v3.7l4.9-3.7zM362.5 31l4.9-3.7v3.7z"/>
<path d="M442.5 94.3v4.9h3.7zM442.5 94.3h3.7v4.9z"/>
<path d="M82.6 296.5v4.8h3.7zM82.6 296.5h3.7v4.8z"/>
<path d="M442.5 296.5v4.8h3.7zM442.5 296.5h3.7v4.8z"/>
</g>
<text font-size="13.4" x="540" y="390">A703</text>
<g font-size="5.9">
<text x="327.5" y="172.3">PROSPETTO INFERIORE</text>
<text x="138.5" y="398">PROSPETTO FRONTALE</text>
<text x="327.5" y="398">PROSPETTO POSTERIORE</text>
</g>
<text font-size="5" x="533.6" y="188.4">METOD 702.135.69</text>
<g font-size="4.2">
<text x="171.4" y="30.6">60</text>
<text x="362.6" y="30.6">60</text>
<text x="85.9" y="99.1" transform="rotate(-90 85.9 99.1)">60</text>
<text x="445.8" y="99.1" transform="rotate(-90 445.8 99.1)">60</text>
<text x="85.9" y="301.2" transform="rotate(-90 85.9 301.2)">80</text>
<text x="445.8" y="301.2" transform="rotate(-90 445.8 301.2)">80</text>
</g>
<g font-size="3.8">
<text x="172.5" y="20">A</text>
<text x="102.7" y="114.9">B</text>
<text x="249.7" y="114.9">B</text>
<text x="172.5" y="173.9">A</text>
</g>
<g font-size="2.5">
<text x="50.6" y="9">1</text>
<text x="105.3" y="9">2</text>
<text x="155.3" y="9">3</text>
<text x="205.3" y="9">4</text>
<text x="255.3" y="9">5</text>
<text x="305.3" y="9">6</text>
<text x="355.3" y="9">7</text>
<text x="405.3" y="9">8</text>
<text x="455.3" y="9">9</text>
<text x="504.6" y="9">10</text>
<text x="554.6" y="9">11</text>
<text x="22.2" y="36.1">A</text>
<text x="582.1" y="36.1">A</text>
<text x="22.2" y="86.1">B</text>
<text x="582.1" y="86.1">B</text>
<text x="22.2" y="136.1">C</text>
<text x="582.1" y="136.1">C</text>
<text x="531.8" y="153.1">POLITECNICO DI MILANO</text>
<text x="531.9" y="159.1">C.L. DESIGN DEGLI INTERNI</text>
<text x="531.9" y="156.1">SCUOLA DEL DESIGN</text>
<text x="532" y="162.9">PROGETTO:</text>
<text x="22.2" y="186.1">D</text>
<text x="582.1" y="186.1">D</text>
<text x="532" y="213">CORSO:</text>
<text x="542.3" y="216.4">STRUMENTI E METODI</text>
<text x="546.1" y="219.4">DEL PROGETTO</text>
<text x="532" y="229.6">DOCENTE:</text>
<text x="22.2" y="236.1">E</text>
<text x="544.8" y="236.1">MARCO FERRARA</text>
<text x="582.1" y="236.1">E</text>
<text x="532" y="246.3">STUDENTI:</text>
<text x="540.2" y="252.7">ALICE EMMA VENDRAMIN</text>
<text x="532" y="262.9">OGGETTO:</text>
<text x="542.6" y="269.4">PIANTA E PROSPETTI</text>
<text x="532" y="279.6">NOTE:</text>
<text x="22.3" y="286.1">F</text>
<text x="582.2" y="286.1">F</text>
<text x="532" y="296.3">NOME FILE:</text>
<text x="541.9" y="302.5">METOD 702.135.69 dwg</text>
<text x="531.9" y="313.6">VERS</text>
<text x="571.5" y="313.6">DATA</text>
<text x="22.1" y="336.1">G</text>
<text x="582" y="336.1">G</text>
<text x="532" y="358.6">A</text>
<text x="562.3" y="358.6">YYYY/MM/DD</text>
<text x="532" y="363.1">TAVOLA NO.:</text>
<text x="565.4" y="363.1">003 DI</text>
<text x="575.3" y="363.1">020</text>
<text x="22.2" y="386.1">H</text>
<text x="582.1" y="386.1">H</text>
<text x="532" y="405.6">DATA:</text>
<text x="542" y="405.5">2017/05/23</text>
<text x="556.9" y="405.6">SCALA:</text>
<text x="572.9" y="405.5">1:5</text>
<text x="19.5" y="410.4" transform="rotate(-90 19.5 410.4)">DIRECTORY: C:\USERS\ALICE\DESKTOP\QM-S_2-CUCINA\METOD 702.135.69.DWG | PLOTTED ON: 03/07/2017 14:57:46 | BY USER: ALICE</text>
<text x="48.8" y="413.6">1</text>
<text x="105.3" y="413.6">2</text>
<text x="155.3" y="413.6">3</text>
<text x="205.3" y="413.6">4</text>
<text x="255.3" y="413.6">5</text>
<text x="305.3" y="413.6">6</text>
<text x="355.3" y="413.6">7</text>
<text x="405.3" y="413.6">8</text>
<text x="455.3" y="413.6">9</text>
<text x="504.6" y="413.6">10</text>
<text x="531.5" y="412.7">0</text>
<text x="531.9" y="408.5">REV:</text>
<text x="541.5" y="412.7">50mm</text>
<text x="542" y="408.6">A</text>
<text x="556.5" y="412.7">125mm</text>
<text x="556.9" y="408.6">FORMATO:</text>
<text x="572.1" y="412.7">250mm</text>
<text x="573.4" y="408.6">A2</text>
</g>
<g font-size="2.1">
<text x="171.3" y="22.2">A-301</text>
<text x="101.3" y="111.2">B-704</text>
<text x="248.3" y="111.2">B-704</text>
<text x="171.3" y="176.1">A-301</text>
</g>
</svg>
